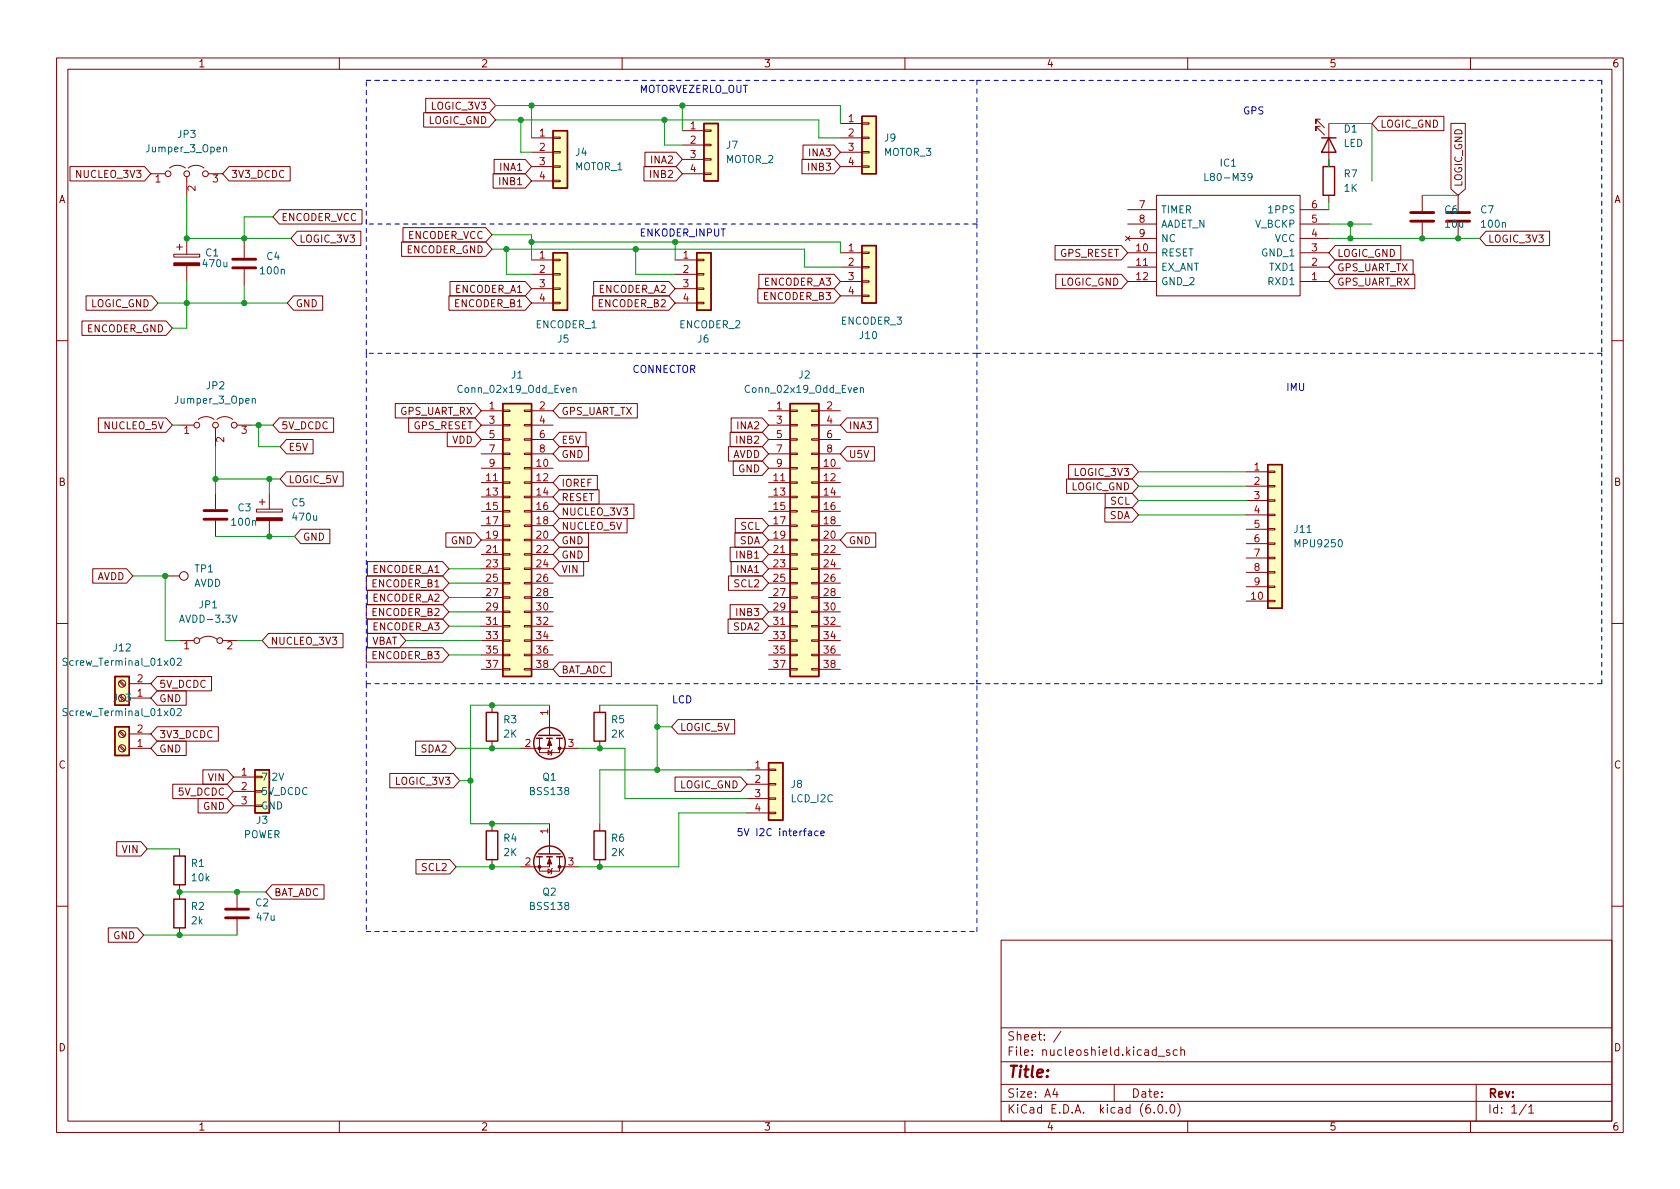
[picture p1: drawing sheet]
<svg xmlns="http://www.w3.org/2000/svg" width="297mm" height="210mm" viewBox="0 0 297 210" stroke-linecap="round" stroke-linejoin="round" font-family="sans-serif">
<g fill="none" stroke="#840000" stroke-width=".18">
<path d="M10 10.2h277v190.1h-277zM12 12.2h273v186.1h-273zM60 10.2v2M74.9 19.9h11.6l1.1 1.3-1.1 1.3h-11.6zM75.3 17.4h11.2l1.1 1.3-1.1 1.2h-11.2zM110 10.2v2M160 10.2v2M210 10.2v2M260 10.2v2M12.4 29.5h13.2l1.1 1.2-1.1 1.3h-13.2zM26.7 30.7h2.5M30 29.7a2.26 2.26 0 0 1 2.8 0"/>
<path d="M33 31.2v3.3M33.3 29.7a2.26 2.26 0 0 1 2.8 0M36.8 30.7h2.6M40.5 29.5h10.8v2.5h-10.8l-1.1-1.3zM49.4 37.1h14.6v2.5h-14.6l-1.1-1.3zM87.2 30.7h5.7l1.1 1.3-1.1 1.3h-5.7zM87.4 28.2h5.5l1.1 1.3-1.1 1.2h-5.5zM94 24.4h3.8M94 26.9h3.8M94 29.5h3.8M94 32h3.8M97.8 31.9h1.3v.2h-1.3z"/>
<path d="M97.8 29.3h1.3v.3h-1.3zM97.8 26.8h1.3v.2h-1.3zM97.8 24.3h1.3v.2h-1.3zM113.9 29.5h5.6l1.1 1.2-1.1 1.3h-5.6zM114 26.9h5.5l1.1 1.3-1.1 1.3h-5.5zM120.6 30.7h3.9M120.6 23.1h3.9M120.6 25.6h3.9M120.6 28.2h3.9M124.5 30.6h1.2v.3h-1.2zM124.5 28.1h1.2v.2h-1.2zM124.5 25.5h1.2v.3h-1.2z"/>
<path d="M124.5 23h1.2v.2h-1.2zM141.8 28.2h5.7l1.1 1.3-1.1 1.2h-5.7zM142 25.6h5.5l1.1 1.3-1.1 1.3h-5.5zM148.6 24.4h3.8M148.6 26.9h3.8M148.6 29.5h3.8M148.6 21.8h3.8M152.4 29.3h1.3v.3h-1.3zM152.4 26.8h1.3v.2h-1.3zM152.4 24.3h1.3v.2h-1.3zM152.4 21.7h1.3v.3h-1.3zM199.4 39.6h5.1"/>
<path d="M199.4 37.1h5.1M204.5 34.5h25.4v17.8h-25.4zM229.9 39.6h5M229.9 37.1h5M233.4 21.1h-.7v.7v-.7l1.5 1.5M233.4 22.3h-.7v.8v-.8l1.5 1.6M234.9 21.8v7.7M234.9 34.5v1.3M243.7 20.6h11.6v2.5h-11.6l-1.1-1.3zM251.5 34.5v2.8M251.5 39.4v2.8M256.5 21.8h2.6v11.6l-1.3 1.1-1.3-1.1z"/>
<path d="M257.8 34.5v2.8M257.8 39.4v2.8M14.5 56.8h14.9l1.1 1.2-1.1 1.3h-14.9zM15.2 52.3h11.6l1.1 1.3-1.1 1.3h-11.6zM30.7 45h4.6v.5h-4.6zM31.2 43.7h1.1M31.7 43.2v1M33 42.2v2.8M33 47v2.8M43.2 42.8v2.8M43.2 47.6v2.8M51.9 52.3h5.2v2.6h-5.2l-1.1-1.3z"/>
<path d="M52.5 40.9h11.3v2.5h-11.3l-1.1-1.2zM71 42.8h14.9l1.1 1.3-1.1 1.2h-14.9zM71.2 40.3h14.7l1.1 1.2-1.1 1.3h-14.7zM79.4 52.3h13.5l1.1 1.3-1.1 1.3h-13.5zM79.6 49.8h13.3l1.1 1.2-1.1 1.3h-13.3zM94 46h3.8M94 48.5h3.8M94 51h3.8M94 53.6h3.8M97.8 53.5h1.3v.2h-1.3zM97.8 50.9h1.3v.3h-1.3zM97.8 48.4h1.3v.2h-1.3z"/>
<path d="M97.8 45.8h1.3v.3h-1.3zM104.8 52.3h13.5l1.1 1.3-1.1 1.3h-13.5zM105 49.8h13.3l1.1 1.2-1.1 1.3h-13.3zM119.4 46h3.8M119.4 48.5h3.8M119.4 51h3.8M119.4 53.6h3.8M123.2 53.5h1.3v.2h-1.3zM123.2 50.9h1.3v.3h-1.3zM123.2 48.4h1.3v.2h-1.3zM123.2 45.8h1.3v.3h-1.3zM134 51h13.5l1.1 1.3-1.1 1.3h-13.5z"/>
<path d="M134.2 48.5h13.3l1.1 1.3-1.1 1.2h-13.3zM148.6 49.8h3.8M148.6 44.7h3.8M148.6 47.2h3.8M148.6 52.3h3.8M152.4 52.2h1.3v.2h-1.3zM152.4 49.7h1.3v.2h-1.3zM152.4 47.1h1.3v.3h-1.3zM152.4 44.6h1.3v.2h-1.3zM186.5 43.4h11.8l1.1 1.3-1.1 1.3h-11.8zM186.7 48.5h11.6l1.1 1.3-1.1 1.2h-11.6zM199 41.8l.8 .7"/>
<path d="M199.4 49.8h5.1M199.4 44.7h5.1M199.4 47.2h5.1M199.4 42.2h5.1M199.8 41.8l-.8 .7M229.9 49.8h5M229.9 44.7h5M229.9 47.2h5M229.9 42.2h5M236.1 46h13.8v2.5h-13.8l-1.2-1.3zM236.1 48.5h14.1v2.5h-14.1l-1.2-1.2zM236.1 43.4h11.6v2.6h-11.6l-1.2-1.3z"/>
<path d="M262.7 40.9h11.3v2.5h-11.3l-1.1-1.2zM10 60.2h2M17.4 73.9h12l1.1 1.3-1.1 1.2h-12zM31.7 75.2h2.6M35.1 74.2a2.26 2.26 0 0 1 2.7 0M38.1 75.7v3.3M38.4 74.2a2.26 2.26 0 0 1 2.7 0M41.9 75.2h2.5M49.4 73.9h9.6v2.5h-9.6l-1.1-1.2zM50.6 77.7h4.8v2.6h-4.8l-1.1-1.3zM69.9 71.4h14.1l1.1 1.2-1.1 1.3h-14.1zM72.2 73.9h11.8l1.1 1.3-1.1 1.2h-11.8z"/>
<path d="M79.1 76.4h4.9l1.1 1.3-1.1 1.3h-4.9zM85.1 72.6h3.8M85.1 75.2h3.8M85.1 77.7h3.8M88.9 77.6h1.3v.2h-1.3zM88.9 75.1h1.3v.2h-1.3zM88.9 72.5h1.3v.3h-1.3zM92.7 77.6h1.3v.2h-1.3zM92.7 75.1h1.3v.2h-1.3zM92.7 72.5h1.3v.3h-1.3zM94 72.6h3.8M94 75.2h3.8"/>
<path d="M94 77.7h3.8M98.9 76.4h4.7v2.6h-4.7l-1.1-1.3zM98.9 79h5.1v2.5h-5.1l-1.1-1.2zM98.9 71.4h13.8v2.5h-13.8l-1.1-1.3zM128.8 79h6l1.1 1.3-1.1 1.2h-6zM129.1 76.4h5.7l1.1 1.3-1.1 1.3h-5.7zM129.3 73.9h5.5l1.1 1.3-1.1 1.2h-5.5zM135.9 72.6h3.8M135.9 75.2h3.8M135.9 77.7h3.8M139.7 77.6h1.3v.2h-1.3zM139.7 75.1h1.3v.2h-1.3z"/>
<path d="M139.7 72.5h1.3v.3h-1.3zM143.5 77.6h1.3v.2h-1.3zM143.5 75.1h1.3v.2h-1.3zM143.5 72.5h1.3v.3h-1.3zM144.8 72.6h3.8M144.8 75.2h3.8M144.8 77.7h3.8M149.7 79h4.9v2.5h-4.9l-1.1-1.2zM149.7 73.9h5.5v2.5h-5.5l-1.1-1.2zM285 60.2h2M38.1 87.2v2.8M38.1 92.1v2.8"/>
<path d="M45.3 90h4.6v.5h-4.6zM45.8 88.8h1.1M46.4 88.3v1M47.6 87.2v2.8M47.6 92.1v2.8M50.6 83.4h10.1v2.6h-10.1l-1.1-1.3zM53.2 93.6h5.1v2.5h-5.1l-1.1-1.2zM65 99.3h13.3l1.1 1.3-1.1 1.2h-13.3zM78.8 94.2h5.2l1.1 1.3-1.1 1.3h-5.2zM85.1 82.8h3.8M85.1 85.3h3.8M85.1 87.9h3.8"/>
<path d="M85.1 90.4h3.8M85.1 93h3.8M85.1 95.5h3.8M85.1 98h3.8M85.1 80.3h3.8M88.9 97.9h1.3v.3h-1.3zM88.9 95.4h1.3v.2h-1.3zM88.9 92.8h1.3v.3h-1.3zM88.9 90.3h1.3v.2h-1.3zM88.9 87.8h1.3v.2h-1.3zM88.9 85.2h1.3v.3h-1.3zM88.9 82.7h1.3v.2h-1.3z"/>
<path d="M88.9 80.1h1.3v.3h-1.3zM92.7 97.9h1.3v.3h-1.3zM92.7 95.4h1.3v.2h-1.3zM92.7 92.8h1.3v.3h-1.3zM92.7 90.3h1.3v.2h-1.3zM92.7 87.8h1.3v.2h-1.3zM92.7 85.2h1.3v.3h-1.3zM92.7 82.7h1.3v.2h-1.3zM92.7 80.1h1.3v.3h-1.3zM94 82.8h3.8M94 85.3h3.8M94 87.9h3.8"/>
<path d="M94 90.4h3.8M94 93h3.8M94 95.5h3.8M94 98h3.8M94 80.3h3.8M98.9 89.1h13.2v2.6h-13.2l-1.1-1.3zM98.9 91.7h12v2.5h-12l-1.1-1.2zM98.9 99.3h4.3v2.5h-4.3l-1.1-1.2zM98.9 86.6h7v2.5h-7l-1.1-1.2zM98.9 96.8h5.1v2.5h-5.1l-1.1-1.3zM98.9 94.2h5.1v2.6h-5.1l-1.1-1.3zM98.9 84.1h6.7v2.5h-6.7l-1.1-1.3z"/>
<path d="M129.1 96.8h5.7l1.1 1.2-1.1 1.3h-5.7zM129.3 99.3h5.5l1.1 1.3-1.1 1.2h-5.5zM129.6 81.5h5.2l1.1 1.3-1.1 1.3h-5.2zM129.9 94.2h4.9l1.1 1.3-1.1 1.3h-4.9zM130 91.7h4.8l1.1 1.3-1.1 1.2h-4.8zM135.9 82.8h3.8M135.9 85.3h3.8M135.9 87.9h3.8M135.9 90.4h3.8M135.9 93h3.8M135.9 95.5h3.8M135.9 98h3.8"/>
<path d="M135.9 80.3h3.8M139.7 97.9h1.3v.3h-1.3zM139.7 95.4h1.3v.2h-1.3zM139.7 92.8h1.3v.3h-1.3zM139.7 90.3h1.3v.2h-1.3zM139.7 87.8h1.3v.2h-1.3zM139.7 85.2h1.3v.3h-1.3zM139.7 82.7h1.3v.2h-1.3zM139.7 80.1h1.3v.3h-1.3zM143.5 97.9h1.3v.3h-1.3zM143.5 95.4h1.3v.2h-1.3zM143.5 92.8h1.3v.3h-1.3z"/>
<path d="M143.5 90.3h1.3v.2h-1.3zM143.5 87.8h1.3v.2h-1.3zM143.5 85.2h1.3v.3h-1.3zM143.5 82.7h1.3v.2h-1.3zM143.5 80.1h1.3v.3h-1.3zM144.8 82.8h3.8M144.8 85.3h3.8M144.8 87.9h3.8M144.8 90.4h3.8M144.8 93h3.8M144.8 95.5h3.8M144.8 98h3.8"/>
<path d="M144.8 80.3h3.8M149.7 94.2h5.1v2.6h-5.1l-1.1-1.3zM188.6 84.7h11.6l1.1 1.3-1.1 1.2h-11.6zM188.9 82.2h11.3l1.1 1.2-1.1 1.3h-11.3zM195.3 89.8h4.9l1.1 1.3-1.1 1.2h-4.9zM195.4 87.2h4.8l1.1 1.3-1.1 1.3h-4.8zM220.3 83.4h3.9M220.3 86h3.9M220.3 88.5h3.9M220.3 91.1h3.9M220.3 93.6h3.9M220.3 96.1h3.9"/>
<path d="M220.3 98.7h3.9M224.2 98.5h1.2v.3h-1.2zM224.2 96h1.2v.3h-1.2zM224.2 93.5h1.2v.2h-1.2zM224.2 90.9h1.2v.3h-1.2zM224.2 88.4h1.2v.2h-1.2zM224.2 85.8h1.2v.3h-1.2zM224.2 83.3h1.2v.3h-1.2zM10 110.2h2M16.4 100.6h6l1.1 1.2-1.1 1.3h-6zM27.8 119.6h9.6v2.6h-9.6l-1.1-1.3zM29.2 101.8h2.5"/>
<path d="M31.7 113.3h2.6M35.3 113a2.54 2.54 0 0 1 3.1 0M39.4 113.3h2.5M47.5 112h13.2v2.5h-13.2l-1.1-1.2zM64.8 101.8h13.5l1.1 1.3-1.1 1.3h-13.5zM64.8 106.9h13.5l1.1 1.3-1.1 1.3h-13.5zM64.8 114.5h13.5l1.1 1.3-1.1 1.3h-13.5zM65 109.5h13.3l1.1 1.2-1.1 1.3h-13.3zM65 104.4h13.3l1.1 1.3-1.1 1.2h-13.3zM65 112h5.6l1.2 1.3-1.2 1.2h-5.6zM85.1 100.6h3.8M85.1 103.1h3.8"/>
<path d="M85.1 105.7h3.8M85.1 108.2h3.8M85.1 110.7h3.8M85.1 113.3h3.8M85.1 115.8h3.8M85.1 118.4h3.8M88.9 118.2h1.3v.3h-1.3zM88.9 115.7h1.3v.2h-1.3zM88.9 113.2h1.3v.2h-1.3zM88.9 110.6h1.3v.3h-1.3zM88.9 108.1h1.3v.2h-1.3zM88.9 105.5h1.3v.3h-1.3z"/>
<path d="M88.9 103h1.3v.2h-1.3zM88.9 100.5h1.3v.2h-1.3zM92.7 118.2h1.3v.3h-1.3zM92.7 115.7h1.3v.2h-1.3zM92.7 113.2h1.3v.2h-1.3zM92.7 110.6h1.3v.3h-1.3zM92.7 108.1h1.3v.2h-1.3zM92.7 105.5h1.3v.3h-1.3zM92.7 103h1.3v.2h-1.3zM92.7 100.5h1.3v.2h-1.3zM94 100.6h3.8M94 103.1h3.8"/>
<path d="M94 105.7h3.8M94 108.2h3.8M94 110.7h3.8M94 113.3h3.8M94 115.8h3.8M94 118.4h3.8M98.9 117.1h9.2v2.5h-9.2l-1.1-1.2zM128.7 109.5h6.1l1.1 1.2-1.1 1.3h-6.1zM128.8 101.8h6l1.1 1.3-1.1 1.3h-6zM129.1 106.9h5.7l1.1 1.3-1.1 1.3h-5.7zM135.9 100.6h3.8M135.9 103.1h3.8"/>
<path d="M135.9 105.7h3.8M135.9 108.2h3.8M135.9 110.7h3.8M135.9 113.3h3.8M135.9 115.8h3.8M135.9 118.4h3.8M139.7 118.2h1.3v.3h-1.3zM139.7 115.7h1.3v.2h-1.3zM139.7 113.2h1.3v.2h-1.3zM139.7 110.6h1.3v.3h-1.3zM139.7 108.1h1.3v.2h-1.3zM139.7 105.5h1.3v.3h-1.3z"/>
<path d="M139.7 103h1.3v.2h-1.3zM139.7 100.5h1.3v.2h-1.3zM143.5 118.2h1.3v.3h-1.3zM143.5 115.7h1.3v.2h-1.3zM143.5 113.2h1.3v.2h-1.3zM143.5 110.6h1.3v.3h-1.3zM143.5 108.1h1.3v.2h-1.3zM143.5 105.5h1.3v.3h-1.3zM143.5 103h1.3v.2h-1.3zM143.5 100.5h1.3v.2h-1.3zM144.8 100.6h3.8M144.8 103.1h3.8"/>
<path d="M144.8 105.7h3.8M144.8 108.2h3.8M144.8 110.7h3.8M144.8 113.3h3.8M144.8 115.8h3.8M144.8 118.4h3.8M220.3 106.3h3.9M220.3 101.2h3.9M220.3 103.8h3.9M224.2 106.2h1.2v.2h-1.2zM224.2 103.6h1.2v.3h-1.2zM224.2 101.1h1.2v.2h-1.2z"/>
<path d="M285 110.2h2M21.1 120.6l.8 .8M21.1 129.5l.8 .8M21.1 132l.8 .8M21.3 120.4l.8 .8M21.3 129.3l.8 .8M21.3 131.8l.8 .9M22.9 123.4h3.8M22.9 120.9h3.8M22.9 132.3h3.8M22.9 129.8h3.8M27.8 131.1h5.1v2.5h-5.1l-1.1-1.3z"/>
<path d="M27.8 128.5h10.8v2.6h-10.8l-1.1-1.3zM27.8 122.2h5.1v2.5h-5.1l-1.1-1.3zM30.5 138.7h9.7l1.1 1.2-1.1 1.3h-9.7zM35.9 136.1h4.3l1.1 1.3-1.1 1.3h-4.3zM41.3 137.4h3.8M41.3 139.9h3.8M45.1 139.8h1.3v.3h-1.3zM45.1 137.3h1.3v.2h-1.3zM68.9 136.8h11.3l1.1 1.2-1.1 1.3h-11.3zM73.5 131.1h6l1.1 1.2-1.1 1.3h-6zM87 124.7v1.3M87 131.1v1.2"/>
<path d="M95.4 130.6v2.5h3.5v-2.5M96.9 132.7l.6 .4-.6 .4zM97.2 130.6v1.7h-5.1M97.2 124.7v5.3M97.7 132.6l-.2 .1v.8l-.1 .1M98.9 132.3h3.3M106 124.7v1.3M106 131.1v1.2M119.4 137.4h11.6l1.1 1.3-1.1 1.2h-11.6zM119.9 127.2h10v2.6h-10l-1.2-1.3zM132.1 136.1h3.8M132.1 138.7h3.8"/>
<path d="M135.9 138.6h1.3v.2h-1.3zM135.9 136h1.3v.3h-1.3zM20.6 148.8h4.3l1.1 1.3-1.1 1.3h-4.3zM31.7 150.1v1.3M31.7 156.5v2.5M35 141.2h5.2l1.1 1.3-1.1 1.3h-5.2zM41.3 142.5h3.8M41.9 157.7v2.8M45.1 142.4h1.3v.2h-1.3zM48.1 156.5h9.2v2.5h-9.2l-1.1-1.3zM73.5 152h6l1.1 1.3-1.1 1.3h-6zM87 145.7v1.2"/>
<path d="M87 152v1.3M95.4 151.5v2.5h3.5v-2.5M96.9 153.7l.6 .3-.6 .4zM97.2 151.5v1.8h-5.1M97.2 145.7v5.3M97.7 153.5l-.2 .2v.7l-.1 .2M98.9 153.3h3.3M106 145.7v1.2M106 152v1.3M132.1 141.2h3.8M132.1 143.8h3.8M135.9 143.6h1.3v.3h-1.3z"/>
<path d="M135.9 141.1h1.3v.2h-1.3zM10 160.2h2M19.1 164.1h5.2l1.1 1.2-1.1 1.3h-5.2zM31.7 164.1v1.2M41.9 162.6v2.7M177 166.3h108v32h-108zM285 160.2h2M60 198.3v2M110 198.3v2M160 198.3v2M177 194.8h108M177 191.8h108"/>
<path d="M177 187.8h108M177 181.8h108M186.5 192.5l-.4 1h1M186.9 193v1M187.6 182.4l-1.3 1.9M197 191.8v3M204.1 196.7v.1M204.8 186.8h1.1M204.9 195.4l.2-.1a.81 .81 0 0 1 .6 .7 .81 .81 0 0 1-.3 .8h-.2a.81 .81 0 0 1-.6-.6 .81 .81 0 0 1 .3-.8zM206.2 196.7v.1M206.8 185.7l-.4-.1-.2 .2 .1 .3 .5 .1v.4h-.6M207.1 195.4l.1-.1a.81 .81 0 0 1 .6 .7 .81 .81 0 0 1-.3 .8h-.1a.81 .81 0 0 1-.6-.6 .81 .81 0 0 1 .3-.8z"/>
<path d="M208.1 185.7l-.4-.1-.3 .3v.4l.2 .3h.5M208.2 195.1a1.72 1.72 0 0 1 0 2.3M208.8 185.8l.2-.2 .4 .1v.9M208.8 185.1v1.5M210 198.3v2M260 198.3v2M261 191.8v6.5M269.9 195.3l-1.3 1.9M270.3 195.8l.4-.5v1.5M270.3 196.8h.9"/>
<circle cx="29.7" cy="30.7" r=".51"/>
<circle cx="33" cy="30.7" r=".51"/>
<circle cx="36.3" cy="30.7" r=".51"/>
<circle cx="34.8" cy="75.2" r=".51"/>
<circle cx="38.1" cy="75.2" r=".51"/>
<circle cx="41.4" cy="75.2" r=".51"/>
<circle cx="32.5" cy="101.8" r=".76"/>
<circle cx="34.8" cy="113.3" r=".51"/>
<circle cx="38.9" cy="113.3" r=".51"/>
<circle cx="21.6" cy="120.9" r=".63"/>
<circle cx="21.6" cy="132.3" r=".63"/>
<circle cx="21.6" cy="129.8" r=".63"/>
</g>
<g fill="#ffffc2" stroke="#ffffc2" stroke-width=".18">
<path d="M123.2 44.7h2.5v10.2h-2.5z"/>
<path d="M97.8 23.1h2.5v10.2h-2.5z"/>
<path d="M97.8 44.7h2.5v10.2h-2.5z"/>
<path d="M20.3 119.6h2.6v5.1h-2.6z"/>
<path d="M139.7 71.4h5.1v48.2h-5.1z"/>
<path d="M20.3 128.5h2.6v5.1h-2.6z"/>
<path d="M45.1 136.1h2.5v7.7h-2.5z"/>
<path d="M88.9 71.4h5.1v48.2h-5.1z"/>
<path d="M124.5 21.8h2.5v10.2h-2.5z"/>
<path d="M135.9 134.9h2.5v10.1h-2.5z"/>
<path d="M224.2 82.2h2.5v25.4h-2.5z"/>
<path d="M152.4 43.4h2.5v10.2h-2.5z"/>
<path d="M152.4 20.6h2.5v10.1h-2.5z"/>
</g>
<g fill="none" stroke="#840000" stroke-width=".25">
<path d="M97.8 23.1h2.5v10.2h-2.5zM124.5 21.8h2.5v10.2h-2.5zM152.4 20.6h2.5v10.1h-2.5zM233.7 24.4h2.5M233.9 29.5h2.1v5h-2.1zM234.9 24.4l1.3 2.5h-2.5zM97.8 44.7h2.5v10.2h-2.5zM123.2 44.7h2.5v10.2h-2.5zM152.4 43.4h2.5v10.2h-2.5zM88.9 71.4h5.1v48.2h-5.1zM139.7 71.4h5.1v48.2h-5.1zM224.2 82.2h2.5v25.4h-2.5z"/>
<path d="M20.3 119.6h2.6v5.1h-2.6zM20.3 128.5h2.6v5.1h-2.6zM45.1 136.1h2.5v7.7h-2.5zM86 126h2v5.1h-2zM94.9 130.6h1M95.2 130h3.9M96.6 130.6h1.1M98.4 130.6h1M105 126h2.1v5.1h-2.1zM135.9 134.9h2.5v10.1h-2.5zM30.7 151.4h2.1v5.1h-2.1zM30.7 159h2.1v5.1h-2.1z"/>
<path d="M86 146.9h2v5.1h-2zM94.9 151.5h1M95.2 151h3.9M96.6 151.5h1.1M98.4 151.5h1M105 146.9h2.1v5.1h-2.1z"/>
<circle cx="97.2" cy="131.4" r="2.79"/>
<circle cx="97.2" cy="152.4" r="2.79"/>
</g>
<path d="M249.4 39.1h4.1M249.4 37.6h4.1M255.8 39.1h4M255.8 37.6h4M41.1 47.4h4.1M41.1 45.8h4.1M36.1 91.8h4M36.1 90.3h4M39.9 160.8h4M39.9 162.3h4" fill="none" stroke="#840000" stroke-width=".51"/>
<path d="M39.5 26.1l.2-.1 .3 .1 .1 .8M213 30.7v1.2h.6M221.4 31.2l-.3 .3h-.2l-.3-.3 .2-.5h.3l.2 .1a.84 .84 0 0 1-.3 1.1h-.2M44.6 70.6l.2-.1h.3v.8M101.3 68.7l.2-.1h.3l.1 .8M101.3 68.6v.8M152.1 68.7l.2-.1h.3l.1 .8M152.1 68.6v.8M11.9 116.5l-.5-.1-.2 .1v.4l.5 .2 .2 .3-.3 .3-.5-.1M31.3 116.5l.5-.1 .3 .4-.8 .9h.8M11.9 125.3h-.5l-.2 .1v.4l.5 .2 .2 .3-.3 .3-.5-.1M31.3 125.4l.5-.1 .3 .3-.8 1h.8" fill="none" stroke="#006464" stroke-width=".18"/>
<g fill="#840000" stroke="#840000" stroke-width=".18">
<path d="M30.7 46.5h4.6v.5h-4.6z"/>
<path d="M97.2 151.8l.3 1h-.7z"/>
<path d="M97.2 130.8l.3 1h-.7z"/>
<path d="M45.3 91.6h4.6v.5h-4.6z"/>
<circle cx="95.4" cy="153.3" r=".25"/>
<circle cx="98.9" cy="153.3" r=".25"/>
<circle cx="95.4" cy="132.3" r=".25"/>
<circle cx="98.9" cy="132.3" r=".25"/>
</g>
<path d="M143 147h.4l.1 .8M143.5 147.2l-.4 .1-.2 .2 .2 .3 .4-.1M144.6 147l-.3-.1-.3 .3 .2 .5h.4M145.1 147.4l.6-.2v-.2l-.4-.1-.2 .2 .1 .6h.5" fill="none" stroke="#0000c2" stroke-width=".18"/>
<g fill="none" stroke="#0000c2" stroke-width=".18" stroke-dasharray=".8 .8">
<path d="M64.8 14.2h107.9M64.8 14.2h5M172.7 14.2h110.5M172.7 14.2v25.4M283.2 14.2v48.3M64.8 39.6v-25.4M172.7 39.6h-107.9M172.7 39.6v22.9M64.8 62.5v58.4M64.8 62.5v-24.2M172.7 62.5v58.4M172.7 62.5h-107.9"/>
<path d="M283.2 62.5h-110.5M64.8 120.9h107.9M64.8 120.9v43.8M172.7 120.9h110.5M283.2 120.9v-58.4M64.8 164.7h107.9M172.7 164.7v-44.4"/>
</g>
<g fill="none" stroke="#009600" stroke-width=".18">
<path d="M87.6 18.7h61v3.1M94 18.7v5.7M120.6 18.7v4.4M33 34.5v7.7h18.4M48.3 38.3h-5.1v4.5M87.6 21.2h57.2v3.2h3.8M92.1 21.2v5.7h1.9M117.5 21.2v4.4h3.1M234.9 39.6h7.7M234.9 21.8h7.7v10.2M234.9 28.2v1.3M234.9 35.8v1.3"/>
<path d="M238.8 39.6v2.6M251.5 34.5h6.3M27.9 53.6h22.9M33 49.8v8.2h-2.5M43.2 50.4v3.2M87 44.1h55.2v3.1h6.4M87 41.5h7v4.5M89.5 44.1v4.4h4.5M94 42.8h54.6v1.9M112.4 44.1v4.4h7M119.4 42.8v3.2M234.9 42.2h26.7"/>
<path d="M30.5 75.2h1.2M38.1 79v8.2M44.4 75.2h3.9M45.7 75.2v3.8h3.8M38.1 84.7h11.4M38.1 94.9h14M47.6 84.7v2.5M201.3 86h19M201.3 91.1h19M201.3 88.5h19M201.3 83.4h19M23.5 101.8h5.7v11.5h2.5"/>
<path d="M41.9 113.3h4.5M71.8 113.3h13.3M79.4 108.2h5.7M79.4 105.7h5.7M79.4 100.6h5.7M79.4 110.7h5.7M79.4 103.1h5.7M79.4 115.8h5.7M80.6 132.3h11.5M81.3 138h1.9M97.2 124.7h-14v21h14M102.2 132.3h8.3v8.9h21.6"/>
<path d="M106 124.7h10.2v11.4M116.2 128.5h2.5M132.1 136.1h-26.1v9.6M26 150.1h5.7M31.7 157.7h15.3M80.6 153.3h11.5M132.1 143.8h-12.1v9.5h-17.8M25.4 165.3h16.5"/>
</g>
<g fill="#009600" stroke="#009600" stroke-width=".18">
<circle cx="87" cy="124.7" r=".46"/>
<circle cx="83.2" cy="138" r=".46"/>
<circle cx="116.2" cy="128.5" r=".46"/>
<circle cx="116.2" cy="136.1" r=".46"/>
<circle cx="106" cy="153.3" r=".46"/>
<circle cx="106" cy="132.3" r=".46"/>
<circle cx="33" cy="53.6" r=".46"/>
<circle cx="43.2" cy="42.2" r=".46"/>
<circle cx="33" cy="42.2" r=".46"/>
<circle cx="43.2" cy="53.6" r=".46"/>
<circle cx="89.5" cy="44.1" r=".46"/>
<circle cx="94" cy="42.8" r=".46"/>
<circle cx="87" cy="153.3" r=".46"/>
<circle cx="41.9" cy="157.7" r=".46"/>
<circle cx="31.7" cy="165.3" r=".46"/>
<circle cx="87" cy="132.3" r=".46"/>
<circle cx="87" cy="145.7" r=".46"/>
<circle cx="31.7" cy="157.7" r=".46"/>
<circle cx="94" cy="18.7" r=".46"/>
<circle cx="92.1" cy="21.2" r=".46"/>
<circle cx="257.8" cy="42.2" r=".46"/>
<circle cx="238.8" cy="42.2" r=".46"/>
<circle cx="238.8" cy="39.6" r=".46"/>
<circle cx="251.5" cy="42.2" r=".46"/>
<circle cx="38.1" cy="84.7" r=".46"/>
<circle cx="47.6" cy="94.9" r=".46"/>
<circle cx="47.6" cy="84.7" r=".46"/>
<circle cx="45.7" cy="75.2" r=".46"/>
<circle cx="29.2" cy="101.8" r=".46"/>
<circle cx="112.4" cy="44.1" r=".46"/>
<circle cx="119.4" cy="42.8" r=".46"/>
<circle cx="117.5" cy="21.2" r=".46"/>
<circle cx="120.6" cy="18.7" r=".46"/>
</g>
<text font-size="2.8" fill="#840000" x="178" y="190.6">Title:</text>
<g font-size="2.1" fill="#840000">
<text x="178" y="184">Sheet: /</text>
<text x="178" y="186.7">File: nucleoshield.kicad_sch</text>
<text x="178" y="196.9">KiCad E.D.A. kicad (6.0.0)</text>
<text x="178" y="194.1">Size: A4</text>
<text x="200" y="194.1">Date:</text>
<text x="263" y="194.1">Rev:</text>
<text x="263" y="196.9">Id: 1/1</text>
</g>
<g font-size="1.8" fill="#840000">
<text x="35" y="11.9">1</text>
<text x="85" y="11.9">2</text>
<text x="135" y="11.9">3</text>
<text x="185" y="11.9">4</text>
<text x="235" y="11.9">5</text>
<text x="285" y="11.9">6</text>
<text x="75.7" y="21.9">LOGIC_GND</text>
<text x="76.5" y="19.4">LOGIC_3V3</text>
<text x="244" y="22.6">LOGIC_GND</text>
<text x="115.2" y="28.9">INA2</text>
<text x="143.1" y="27.6">INA3</text>
<text x="10.3" y="35.9">A</text>
<text x="13.6" y="31.5">NUCLEO_3V3</text>
<text x="40.8" y="31.5">3V3_DCDC</text>
<text x="88.5" y="32.7">INB1</text>
<text x="88.5" y="30.2">INA1</text>
<text x="115.2" y="31.5">INB2</text>
<text x="143.1" y="30.2">INB3</text>
<text x="258.5" y="33.1" transform="rotate(-90 258.5 33.1)">LOGIC_GND</text>
<text x="285.3" y="35.9">A</text>
<text x="49.7" y="39.1">ENCODER_VCC</text>
<text x="52.9" y="42.9">LOGIC_3V3</text>
<text x="71.8" y="44.8">ENCODER_GND</text>
<text x="72" y="42.2">ENCODER_VCC</text>
<text x="187.3" y="45.4">GPS_RESET</text>
<text x="236.4" y="48">GPS_UART_TX</text>
<text x="236.4" y="45.4">LOGIC_GND</text>
<text x="263.1" y="42.9">LOGIC_3V3</text>
<text x="80.5" y="51.8">ENCODER_A1</text>
<text x="105.9" y="51.8">ENCODER_A2</text>
<text x="135.1" y="50.5">ENCODER_A3</text>
<text x="135.1" y="53">ENCODER_B3</text>
<text x="187.4" y="50.5">LOGIC_GND</text>
<text x="236.4" y="50.5">GPS_UART_RX</text>
<text x="15.3" y="58.8">ENCODER_GND</text>
<text x="16" y="54.3">LOGIC_GND</text>
<text x="52.2" y="54.3">GND</text>
<text x="80.5" y="54.3">ENCODER_B1</text>
<text x="105.9" y="54.3">ENCODER_B2</text>
<text x="18.4" y="75.9">NUCLEO_5V</text>
<text x="49.7" y="75.9">5V_DCDC</text>
<text x="70.6" y="73.4">GPS_UART_RX</text>
<text x="73" y="75.9">GPS_RESET</text>
<text x="99.2" y="73.4">GPS_UART_TX</text>
<text x="130.4" y="75.9">INA2</text>
<text x="150" y="75.9">INA3</text>
<text x="51" y="79.7">E5V</text>
<text x="79.9" y="78.4">VDD</text>
<text x="99.2" y="78.4">E5V</text>
<text x="99.2" y="81">GND</text>
<text x="129.5" y="81">AVDD</text>
<text x="130.4" y="78.4">INB2</text>
<text x="130.5" y="83.5">GND</text>
<text x="150" y="81">U5V</text>
<text x="10.3" y="85.9">B</text>
<text x="51" y="85.4">LOGIC_5V</text>
<text x="99.2" y="88.6">RESET</text>
<text x="99.2" y="86.1">IOREF</text>
<text x="189.4" y="86.7">LOGIC_GND</text>
<text x="190.1" y="84.2">LOGIC_3V3</text>
<text x="196.3" y="89.2">SCL</text>
<text x="285.3" y="85.9">B</text>
<text x="53.5" y="95.6">GND</text>
<text x="99.2" y="91.1">NUCLEO_3V3</text>
<text x="99.2" y="93.7">NUCLEO_5V</text>
<text x="130.9" y="93.7">SCL</text>
<text x="196.1" y="91.8">SDA</text>
<text x="65.9" y="101.3">ENCODER_A1</text>
<text x="79.7" y="96.2">GND</text>
<text x="99.2" y="101.3">VIN</text>
<text x="99.2" y="98.8">GND</text>
<text x="99.2" y="96.2">GND</text>
<text x="130.4" y="101.3">INA1</text>
<text x="130.4" y="98.8">INB1</text>
<text x="130.7" y="96.2">SDA</text>
<text x="150" y="96.2">GND</text>
<text x="17.1" y="102.6">AVDD</text>
<text x="65.9" y="106.4">ENCODER_A2</text>
<text x="65.9" y="103.8">ENCODER_B1</text>
<text x="129.9" y="103.8">SCL2</text>
<text x="65.9" y="111.5">ENCODER_A3</text>
<text x="65.9" y="108.9">ENCODER_B2</text>
<text x="129.7" y="111.5">SDA2</text>
<text x="130.4" y="108.9">INB3</text>
<text x="47.8" y="114">NUCLEO_3V3</text>
<text x="65.5" y="114">VBAT</text>
<text x="65.9" y="116.5">ENCODER_B3</text>
<text x="99.2" y="119.1">BAT_ADC</text>
<text x="28.1" y="124.2">GND</text>
<text x="28.1" y="121.6">5V_DCDC</text>
<text x="28.1" y="130.5">3V3_DCDC</text>
<text x="120.2" y="129.2">LOGIC_5V</text>
<text x="10.3" y="135.9">C</text>
<text x="28.1" y="133.1">GND</text>
<text x="74.5" y="133.1">SDA2</text>
<text x="285.3" y="135.9">C</text>
<text x="31.6" y="140.7">5V_DCDC</text>
<text x="35.9" y="143.2">GND</text>
<text x="36.9" y="138.1">VIN</text>
<text x="70.1" y="138.8">LOGIC_3V3</text>
<text x="120.1" y="139.4">LOGIC_GND</text>
<text x="21.7" y="150.8">VIN</text>
<text x="74.7" y="154">SCL2</text>
<text x="48.4" y="158.5">BAT_ADC</text>
<text x="20" y="166.1">GND</text>
<text x="10.3" y="185.9">D</text>
<text x="285.3" y="185.9">D</text>
<text x="35" y="199.9">1</text>
<text x="85" y="199.9">2</text>
<text x="135" y="199.9">3</text>
<text x="185" y="199.9">4</text>
<text x="235" y="199.9">5</text>
<text x="285" y="199.9">6</text>
</g>
<g font-size="1.8" fill="#0000c2">
<text x="113" y="16.4">MOTORVEZERLO_OUT</text>
<text x="219.7" y="20.2">GPS</text>
<text x="113" y="41.8">ENKODER_INPUT</text>
<text x="111.8" y="65.9">CONNECTOR</text>
<text x="227.3" y="69.1">IMU</text>
<text x="118.7" y="124.4">LCD</text>
<text x="130.2" y="147.9">5V I2C interface</text>
</g>
<g font-size="1.8" fill="#a90000">
<text x="122.1" y="22.9">1</text>
<text x="150" y="21.6">1</text>
<text x="95.4" y="24.1">1</text>
<text x="95.4" y="26.7">2</text>
<text x="95.4" y="29.2">3</text>
<text x="122.1" y="25.4">2</text>
<text x="122.1" y="27.9">3</text>
<text x="150" y="24.1">2</text>
<text x="150" y="26.7">3</text>
<text x="150" y="29.2">4</text>
<text x="27.4" y="32.3">1</text>
<text x="34.5" y="33.8" transform="rotate(-90 34.5 33.8)">2</text>
<text x="37.6" y="32.3">3</text>
<text x="95.4" y="31.7">4</text>
<text x="122.1" y="30.5">4</text>
<text x="201.4" y="36.8">7</text>
<text x="201.4" y="39.4">8</text>
<text x="201.4" y="41.9">9</text>
<text x="231.9" y="41.9">4</text>
<text x="231.9" y="39.4">5</text>
<text x="231.9" y="36.8">6</text>
<text x="95.4" y="45.7">1</text>
<text x="120.8" y="45.7">1</text>
<text x="150" y="44.4">1</text>
<text x="150" y="47">2</text>
<text x="200.9" y="44.4">10</text>
<text x="200.9" y="47">11</text>
<text x="231.9" y="47">2</text>
<text x="231.9" y="44.4">3</text>
<text x="95.4" y="48.3">2</text>
<text x="95.4" y="50.8">3</text>
<text x="95.4" y="53.3">4</text>
<text x="120.8" y="48.3">2</text>
<text x="120.8" y="50.8">3</text>
<text x="120.8" y="53.3">4</text>
<text x="150" y="49.5">3</text>
<text x="150" y="52.1">4</text>
<text x="200.9" y="49.5">12</text>
<text x="231.9" y="49.5">1</text>
<text x="32.5" y="76.7">1</text>
<text x="42.7" y="76.7">3</text>
<text x="86.5" y="72.4">1</text>
<text x="86.5" y="74.9">3</text>
<text x="86.5" y="77.5">5</text>
<text x="95.4" y="72.4">2</text>
<text x="95.4" y="74.9">4</text>
<text x="95.4" y="77.5">6</text>
<text x="137.3" y="72.4">1</text>
<text x="137.3" y="74.9">3</text>
<text x="137.3" y="77.5">5</text>
<text x="146.2" y="72.4">2</text>
<text x="146.2" y="74.9">4</text>
<text x="146.2" y="77.5">6</text>
<text x="39.6" y="78.2" transform="rotate(-90 39.6 78.2)">2</text>
<text x="86.5" y="80">7</text>
<text x="86.5" y="82.5">9</text>
<text x="94.9" y="82.5">10</text>
<text x="95.4" y="80">8</text>
<text x="137.3" y="80">7</text>
<text x="137.3" y="82.5">9</text>
<text x="145.7" y="82.5">10</text>
<text x="146.2" y="80">8</text>
<text x="221.8" y="83.2">1</text>
<text x="86" y="85.1">11</text>
<text x="86" y="87.6">13</text>
<text x="94.9" y="85.1">12</text>
<text x="94.9" y="87.6">14</text>
<text x="136.8" y="85.1">11</text>
<text x="136.8" y="87.6">13</text>
<text x="145.7" y="85.1">12</text>
<text x="145.7" y="87.6">14</text>
<text x="221.8" y="85.7">2</text>
<text x="221.8" y="88.3">3</text>
<text x="86" y="90.2">15</text>
<text x="86" y="92.7">17</text>
<text x="86" y="95.2">19</text>
<text x="94.9" y="90.2">16</text>
<text x="94.9" y="92.7">18</text>
<text x="94.9" y="95.2">20</text>
<text x="136.8" y="90.2">15</text>
<text x="136.8" y="92.7">17</text>
<text x="136.8" y="95.2">19</text>
<text x="145.7" y="90.2">16</text>
<text x="145.7" y="92.7">18</text>
<text x="145.7" y="95.2">20</text>
<text x="221.8" y="90.8">4</text>
<text x="221.8" y="93.3">5</text>
<text x="221.8" y="95.9">6</text>
<text x="86" y="97.8">21</text>
<text x="86" y="100.3">23</text>
<text x="94.9" y="97.8">22</text>
<text x="94.9" y="100.3">24</text>
<text x="136.8" y="97.8">21</text>
<text x="136.8" y="100.3">23</text>
<text x="145.7" y="97.8">22</text>
<text x="145.7" y="100.3">24</text>
<text x="221.8" y="98.4">7</text>
<text x="221.8" y="101">8</text>
<text x="86" y="102.9">25</text>
<text x="86" y="105.4">27</text>
<text x="86" y="107.9">29</text>
<text x="94.9" y="102.9">26</text>
<text x="94.9" y="105.4">28</text>
<text x="94.9" y="107.9">30</text>
<text x="136.8" y="102.9">25</text>
<text x="136.8" y="105.4">27</text>
<text x="136.8" y="107.9">29</text>
<text x="145.7" y="102.9">26</text>
<text x="145.7" y="105.4">28</text>
<text x="145.7" y="107.9">30</text>
<text x="221.3" y="106">10</text>
<text x="221.8" y="103.5">9</text>
<text x="86" y="110.5">31</text>
<text x="86" y="113">33</text>
<text x="94.9" y="110.5">32</text>
<text x="94.9" y="113">34</text>
<text x="136.8" y="110.5">31</text>
<text x="136.8" y="113">33</text>
<text x="145.7" y="110.5">32</text>
<text x="145.7" y="113">34</text>
<text x="32.5" y="114.8">1</text>
<text x="40.1" y="114.8">2</text>
<text x="86" y="115.6">35</text>
<text x="86" y="118.1">37</text>
<text x="94.9" y="115.6">36</text>
<text x="94.9" y="118.1">38</text>
<text x="136.8" y="115.6">35</text>
<text x="136.8" y="118.1">37</text>
<text x="145.7" y="115.6">36</text>
<text x="145.7" y="118.1">38</text>
<text x="24.3" y="123.2">1</text>
<text x="24.3" y="120.6">2</text>
<text x="24.3" y="129.5">2</text>
<text x="96.9" y="126.5" transform="rotate(-90 96.9 126.5)">1</text>
<text x="24.3" y="132.1">1</text>
<text x="42.7" y="137.2">1</text>
<text x="92.9" y="132.1">2</text>
<text x="100.5" y="132.1">3</text>
<text x="133.5" y="135.9">1</text>
<text x="42.7" y="139.7">2</text>
<text x="42.7" y="142.2">3</text>
<text x="133.5" y="138.4">2</text>
<text x="133.5" y="141">3</text>
<text x="133.5" y="143.5">4</text>
<text x="96.9" y="147.4" transform="rotate(-90 96.9 147.4)">1</text>
<text x="92.9" y="153">2</text>
<text x="100.5" y="153">3</text>
</g>
<g font-size="1.8" fill="#006464">
<text x="237.7" y="23.4">D1</text>
<text x="26.1" y="26.9">Jumper_3_Open</text>
<text x="31.4" y="24.4">JP3</text>
<text x="101.8" y="27.6">J4</text>
<text x="128.3" y="28.8">MOTOR_2</text>
<text x="128.5" y="26.3">J7</text>
<text x="156.3" y="27.6">MOTOR_3</text>
<text x="156.4" y="25">J9</text>
<text x="215.8" y="29.5">IC1</text>
<text x="237.5" y="26">LED</text>
<text x="101.7" y="30.1">MOTOR_1</text>
<text x="213.6" y="32">L80-M39</text>
<text x="237.7" y="31.4">R7</text>
<text x="237.7" y="33.9">1K</text>
<text x="205.2" y="37.7">TIMER</text>
<text x="205.2" y="40.3">AADET_N</text>
<text x="221.9" y="40.3">V_BCKP</text>
<text x="224.6" y="37.7">1PPS</text>
<text x="255.5" y="37.7">C6</text>
<text x="255.6" y="40.3">10u</text>
<text x="261.8" y="37.7">C7</text>
<text x="262.1" y="40.3">100n</text>
<text x="36" y="47.2">470u</text>
<text x="36.4" y="45.3">C1</text>
<text x="47.2" y="46">C4</text>
<text x="205.2" y="45.3">RESET</text>
<text x="205.2" y="47.9">EX_ANT</text>
<text x="205.2" y="42.8">NC</text>
<text x="223.2" y="45.3">GND_1</text>
<text x="224.6" y="47.9">TXD1</text>
<text x="225.4" y="42.8">VCC</text>
<text x="46.2" y="48.5">100n</text>
<text x="205.2" y="50.4">GND_2</text>
<text x="224.4" y="50.4">RXD1</text>
<text x="94.8" y="58">ENCODER_1</text>
<text x="120.2" y="58">ENCODER_2</text>
<text x="148.7" y="57.4">ENCODER_3</text>
<text x="152.1" y="59.9">J10</text>
<text x="98.6" y="60.6">J5</text>
<text x="123.4" y="60.6">J6</text>
<text x="31.2" y="71.4">Jumper_3_Open</text>
<text x="36.5" y="68.8">JP2</text>
<text x="81.4" y="69.5">Conn_02x19_Odd_Even</text>
<text x="90.5" y="66.9">J1</text>
<text x="132.2" y="69.5">Conn_02x19_Odd_Even</text>
<text x="141.3" y="66.9">J2</text>
<text x="51.6" y="89.5">C5</text>
<text x="41.1" y="93">100n</text>
<text x="42.1" y="90.4">C3</text>
<text x="51.9" y="92.1">470u</text>
<text x="228.9" y="94.2">J11</text>
<text x="34.5" y="101.2">TP1</text>
<text x="229.2" y="96.8">MPU9250</text>
<text x="34.2" y="103.8">AVDD</text>
<text x="35.3" y="107.6">JP1</text>
<text x="32.2" y="110.1">AVDD-3.3V</text>
<text x="11.9" y="117.7">Screw_Terminal_01x02</text>
<text x="20.1" y="115.2">J12</text>
<text x="20.1" y="124.1">J13</text>
<text x="11.9" y="126.6">Screw_Terminal_01x02</text>
<text x="89.1" y="127.9">R3</text>
<text x="89.1" y="130.4">2K</text>
<text x="108.1" y="127.9">R5</text>
<text x="108.1" y="130.4">2K</text>
<text x="46.1" y="138">7.2V</text>
<text x="46.1" y="140.6">5V_DCDC</text>
<text x="46.1" y="143.1">GND</text>
<text x="93.9" y="140.6">BSS138</text>
<text x="96" y="138">Q1</text>
<text x="139.9" y="139.3">J8</text>
<text x="139.9" y="141.9">LCD_I2C</text>
<text x="43" y="148.2">POWER</text>
<text x="45.4" y="145.7">J3</text>
<text x="89.1" y="148.8">R4</text>
<text x="108.1" y="148.8">R6</text>
<text x="33.8" y="153.3">R1</text>
<text x="34" y="155.8">10k</text>
<text x="89.1" y="151.4">2K</text>
<text x="108.1" y="151.4">2K</text>
<text x="33.8" y="160.9">R2</text>
<text x="45.2" y="160.3">C2</text>
<text x="93.9" y="160.9">BSS138</text>
<text x="96" y="158.4">Q2</text>
<text x="33.9" y="163.4">2k</text>
<text x="45.5" y="162.8">47u</text>
</g>
</svg>
